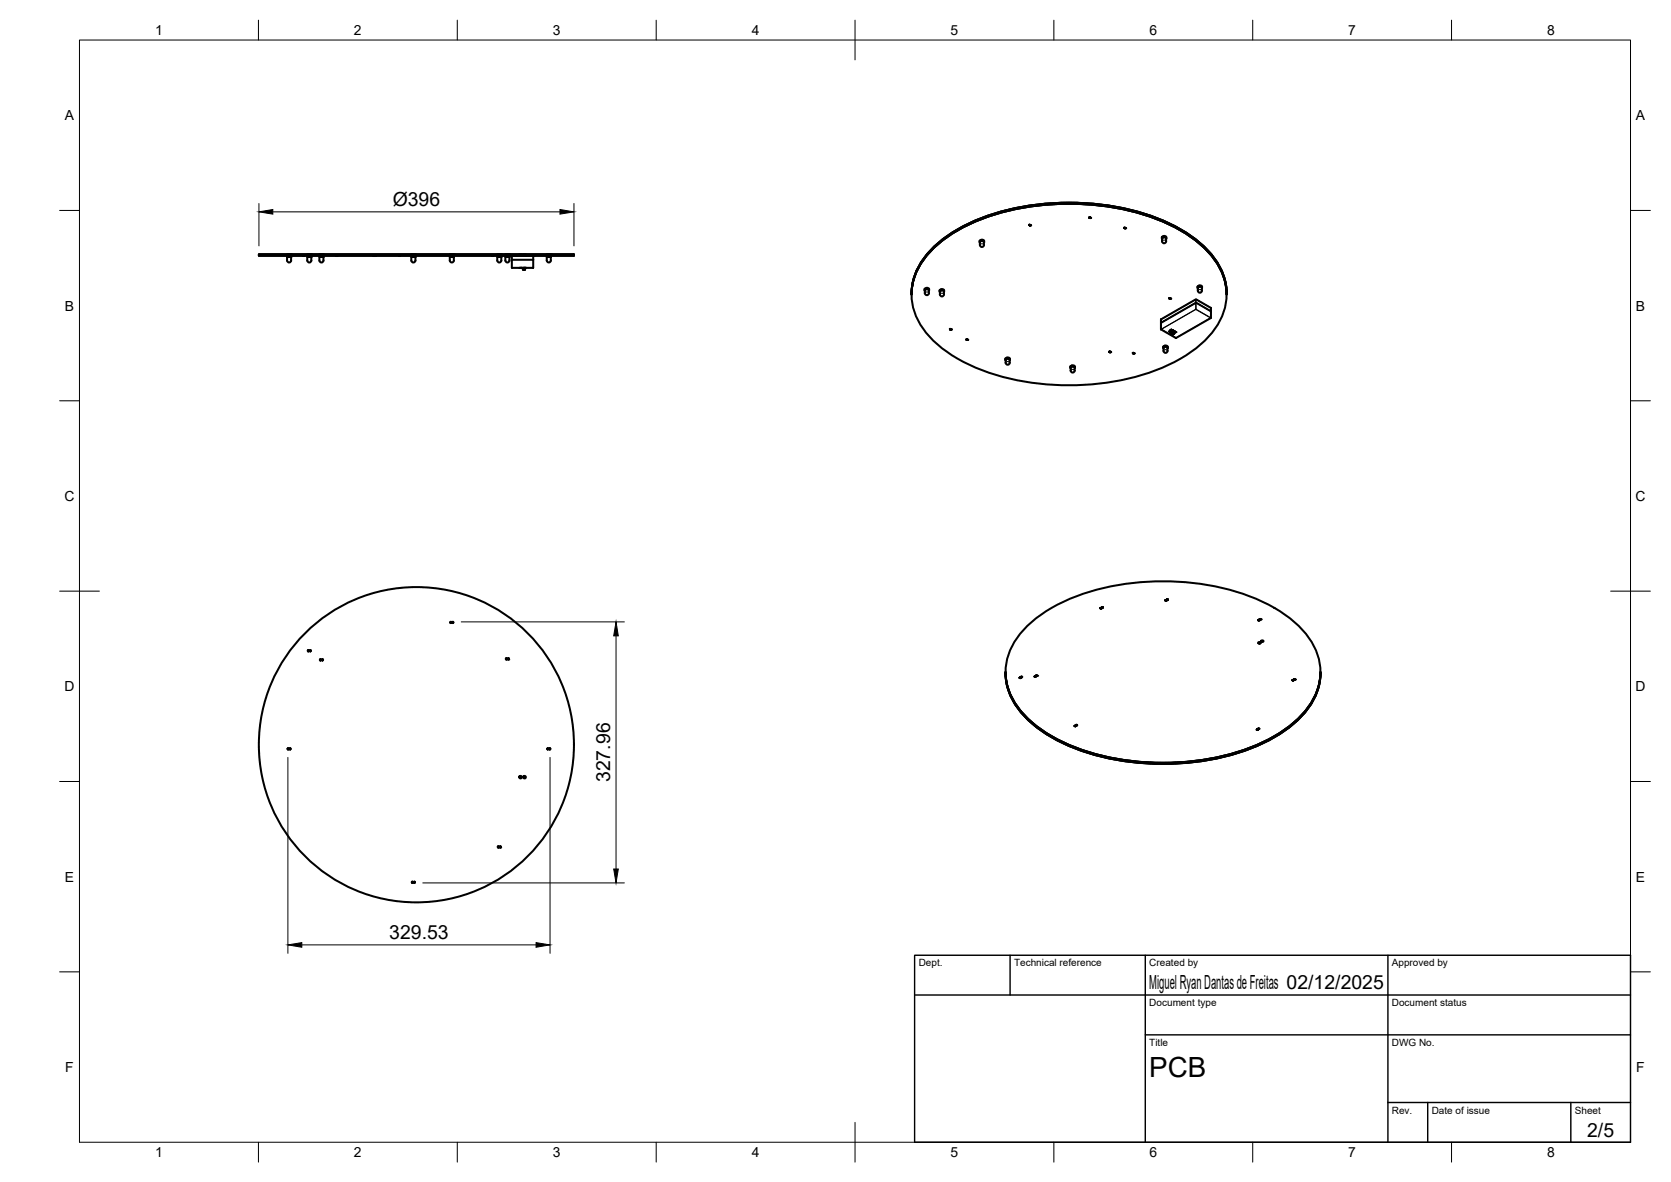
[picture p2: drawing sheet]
<svg xmlns="http://www.w3.org/2000/svg" width="420mm" height="297mm" viewBox="0 0 420 297" stroke-linecap="round" stroke-linejoin="round" font-family="sans-serif">
<!-- layer: Visible -->
<g fill="none" stroke="#000" stroke-width=".51">
<path d="M258.8 56.5l.1 .1zM258.8 56.6h.2zM258.9 56.5l.1 .1M259 56.5v.1M259 56.6h-.1M273.9 54.7h.2zM274 54.6l-.1 .1 .1-.1M274 54.6h.1M274 54.6l.1 .1M274.1 54.7h.1M274.1 54.7l-.1 .1M274.2 54.7h-.1"/>
<path d="M282.7 57.2h.1M282.7 57.2v.1M282.7 57.3h.2zM282.8 57.2h-.1M282.8 57.2l.1 .1M282.9 57.3h.1M282.9 57.3l-.1 .1M292.1 59.6v.3M292.2 59.5l.3-.2v.3l-.3 .2zM292.2 59.8v.3M292.2 59.5l-.1 .1M292.5 59.6l.6 .1 .1 .4"/>
<path d="M292.5 59.3l.5 .1 .3 .2M293.2 59.9v.7M293.3 59.6l-.1 .3-.2-.2-.7 .1-.1 .8a.52 .52 0 0 0 .5 .5 .52 .52 0 0 0 .5-.5M65.1 64.2h79.2M65.1 64.2v-.3h79.2v.3M65.1 63.9h79.2zM72.2 64.2v.4h1.1v-.4M72.2 64.6v.8a.52 .52 0 0 0 .5 .6 .52 .52 0 0 0 .5-.6M72.3 63.9h.3M72.4 63.9h.1M72.8 63.9h.3M72.9 63.9h.1"/>
<path d="M73.2 64.6v.9M76.2 64.3l-.1-.1 .2 .1M77.3 64.2v.4h1v-.4M77.3 64.6v.8a.52 .52 0 0 0 .5 .6 .52 .52 0 0 0 .5-.6M77.4 63.9h.3M77.4 63.9h.2M77.9 63.9h.3M78 63.9h.1M78.3 64.6v.9M80.3 64.2v.4h1.1v-.4M80.3 64.6v.8a.52 .52 0 0 0 .5 .6 .52 .52 0 0 0 .5-.6v-.8M80.4 63.9h.3"/>
<path d="M80.5 63.9h.1M80.9 63.9h.3M81 63.9h.1M84.5 64.2l.1 .1M84.5 64.3h.1M84.7 64.3h-.1M84.8 64.2l-.1 .1M93.9 64.2h.3M93.9 64.3h.1M94.1 64.3h.1M94.2 64.3h.1M94.2 64.3h.2"/>
<path d="M94.3 64.3h.1M100.2 64.2l.3 .1M100.3 64.3h.1M100.4 64.3h.1M103.4 64.2v.4h1.1M103.5 63.9h.3M103.6 63.9h.1M104 63.9h.4M104.1 63.9h.1M104.5 64.2v1.2a.52 .52 0 0 1-.6 .6 .52 .52 0 0 1-.5-.6v-.8M113.1 64.2v.4h1.1v-.4M113.1 64.6v.8a.52 .52 0 0 0 .5 .6 .52 .52 0 0 0 .5-.6"/>
<path d="M113.2 63.9h.3M113.3 63.9h.1M113.7 63.9h.3M113.8 63.9h.1M114.1 64.6v.9M123.6 64.2l.1 .1M123.7 64.3h.1M123.7 64.3l.2-.1-.1 .1M125 64.2v.4h1.1v-.4M125 64.6v.8a.52 .52 0 0 0 .6 .6 .52 .52 0 0 0 .5-.6M125.1 63.9h.3M125.2 63.9h.1"/>
<path d="M125.6 63.9h.3M125.7 63.9h.2M126 64.6v.9M127.1 64.2v.4h1v-.4M127.1 64.6v.8a.52 .52 0 0 0 .5 .6 .52 .52 0 0 0 .5-.6v-.8M127.1 63.9h.4M127.3 63.9h.1M127.7 63.9h.3M127.8 63.9h.1M128.7 64.3v3M128.7 67.3h5.4M128.7 65.3h.1"/>
<path d="M128.8 64.2l5.3 .1M128.8 65.3h5.2M128.8 65.3h-.1M128.8 64.2l-.1 .1M130.6 63.9h.6M130.6 67.3h.5M131.5 67.7h.2M131.5 67.7h.1M131.6 63.9h.6M131.6 67.7h.1M131.7 67.3h-.2v.4M131.7 67.3h.1"/>
<path d="M131.7 67.3h.2M131.7 67.7h.1M131.8 67.7h.1M131.9 67.7h.1M131.9 67.3h.3M132 67.3v.4h-.2M134 65.3h.1M134.1 64.3h.2M134.1 65.3h-.1M134.1 64.3h.1M134.1 64.3v3M134.3 64.2l-.1 .1"/>
<path d="M137.5 64.2v.4h1.1v-.4M137.5 64.6v.8a.52 .52 0 0 0 .5 .6 .52 .52 0 0 0 .5-.6M137.6 63.9h.3M137.7 63.9h.1M138.1 63.9h.3M138.2 63.9h.1M138.5 64.6v.9M229.2 74a16.5 16.5 0 0 1 5.9-12 43.7 43.7 0 0 1 22.7-9.9 63.4 63.4 0 0 1 36.1 4.2 27.3 27.3 0 0 1 13 11.4 14 14 0 0 1 1.5 6.3M229.2 73.8v.2M232.5 72.6l.4-.2v.3l-.4 .2zM232.5 72.6v1.1a.52 .52 0 0 0 .6 .5 .52 .52 0 0 0 .5-.5M232.5 72.9l.1 .2"/>
<path d="M232.9 72.4l.7 .1v.5l-.5-.3-.6 .3M232.9 72.6l.6 .1 .1 .4M233.6 73v.7M233.9 63.2a40.2 40.2 0 0 1 20-10.3 64.8 64.8 0 0 1 38.9 2.9 29.3 29.3 0 0 1 13.2 10.4 14.2 14.2 0 0 1-1 17.1 34 34 0 0 1-16.6 10.6 64.8 64.8 0 0 1-43.5-1.7 29.3 29.3 0 0 1-13.3-10.4 14.2 14.2 0 0 1 1-17.1zM235.1 61.8a43.7 43.7 0 0 1 22.8-10 63.4 63.4 0 0 1 36 4.3 27.3 27.3 0 0 1 13 11.3 14 14 0 0 1 1.5 6.4 16.5 16.5 0 0 0-5.8-12 43.7 43.7 0 0 0-22.8-10 63.4 63.4 0 0 0-36 4.3 27.3 27.3 0 0 0-13 11.3 14 14 0 0 0-1.6 6.3 16.5 16.5 0 0 1 5.9-11.9zM236.3 72.9l.3-.2v.3l-.3 .2zM236.3 72.9v.4M236.3 73.1v.3M236.3 73.3l.5-.3 .6 .3M236.7 72.9l.6 .1v.4M236.7 72.7h.5l.2 .3M237.4 73v1a.52 .52 0 0 1-.6 .5 .52 .52 0 0 1-.5-.5v-.7"/>
<path d="M246.3 60.6v.3M246.4 60.5l.3-.2v.2l-.3 .3zM246.4 60.4l-.1 .2M246.4 60.7v.3M246.5 60.7l.4-.1 .4 .1 .1 .8a.52 .52 0 0 1-.5 .6 .52 .52 0 0 1-.5-.5zM246.7 60.5l.6 .1 .1 .4M246.7 60.2l.7 .2 .1 .5M294 74.9h.2M294 74.9v.1M294.1 75h.1zM294.2 74.9v.1M294.2 74.9l-.1 .1"/>
<path d="M294.2 75l-.1 .1M294.2 75h.1M301.1 72.1v.2M301.2 72l.3-.3v.3l-.3 .2zM301.2 72.2v.3M301.2 71.9l-.1 .1M301.5 71.7l.7 .2v.4l-.2-.2-.7 .1-.1 .9a.52 .52 0 0 0 .5 .5 .52 .52 0 0 0 .5-.6M301.5 72l.6 .1 .1 .4M302.2 72.3v.8M304.5 78.2v-.8l-3.8-2.2-8.7 5-.1 2.6M308.4 73.8v.2M238.9 82.8h.2z"/>
<path d="M238.9 82.6v.2l.1-.1M238.9 82.6l.1 .1M239 82.7h.1M239.1 82.7v.1M239.1 82.8h-.1M239.1 82.8h.1M243 85.4h.2zM243.1 85.3l-.1 .1M243.1 85.3h.1M243.1 85.4h.1M243.2 85.3h.1M243.2 85.3v.1"/>
<path d="M252.8 90.2v.3M252.8 90.1l.4-.2v.2l-.4 .2zM252.8 90.1v.1M252.8 90.3l.1 .3M253.2 90.1l.6 .1 .1 .4M253.2 89.9h.5l.2 .3M253.9 90.2v.9a.52 .52 0 0 1-.5 .6 .52 .52 0 0 1-.5-.5v-.9l.7-.1 .3 .2M269.1 92.1v.3M269.2 92l.3-.2v.3l-.3 .2zM269.2 92v.1M269.2 92.3v.3M269.3 92.3l.4-.2 .5 .2v.8a.52 .52 0 0 1-.5 .5 .52 .52 0 0 1-.5-.5z"/>
<path d="M269.5 92.1l.6 .1 .1 .4M269.5 91.8l.7 .2 .1 .4M278.9 88.4h.1M279 88.5h.1zM279.1 88.4l.1 .1M279.1 88.4h-.2M279.1 88.4v.1M279.2 88.5h-.2M279.2 88.4v.1M284.9 88.8h.2zM285 88.7l-.1 .1M285 88.7h.1"/>
<path d="M285.1 88.7v.1M285.1 88.8h-.1M291.9 81.2l8.8-5.1 3.8 2.1-.1 1.7-8.7 5-3.8-2.1M291.9 82.8h.1M291.9 81.1h.1M292.5 87.1l.4-.2v.3l-.4 .1zM292.5 87.1v.3M292.5 87.3l.1 .3M292.5 88.2a.52 .52 0 0 0 .6 .5 .52 .52 0 0 0 .5-.5M292.5 88.2l.1-.9 .5-.1 .5 .2v.8M292.9 87.1l.6 .1 .1 .4M292.9 86.9l.7 .1v.4"/>
<path d="M294.1 83.1l.3 .2M294.4 82.9v.1M294.4 82.9h.1l-.1 .1M294.4 83.3v.7M294.4 83h.1M294.5 84h.1M294.5 83h.1M294.5 82.9l-.1 .1M294.6 82.9l-.1 .1 .1-.1M294.6 82.9h-.3M294.6 82.9h-.2M294.6 83.1l.2-.1-.2 .1"/>
<path d="M294.6 84v.1M294.6 83.2l-.2 .1M294.6 82.9h.1M294.6 84.1l.5-.3-.4 .3M294.6 84l.1 .1M294.7 82.9l-.2 .1M294.7 84.1h.1M294.7 84.1l.5-.3-.4 .3M294.8 84.1l.5-.2-.6 .2M294.9 83.3l.4 .3v.3M294.9 83.3l-.6-.3-.4 .3 .5 .3M294.9 83.3v.4l-.5 .2 .5-.2-.5 .3"/>
<path d="M294.9 83.7h.1M294.9 83.7l-.4 .3M294.9 83.7l-.5 .3M295 83.7l-.5 .3M295 83.3h.1M295 83.8h.1M295 83.3h-.1M295 83.8l-.4 .3M295 83.7l-.4 .3M295.1 83.8l-.5 .3M295.1 83.2v.1M295.1 83.3v.1"/>
<path d="M295.1 83.3h-.1M295.1 83.4h.1M295.2 83.2l-.1 .2-.1-.1M295.2 83.2h.1M295.2 83.2l-.2 .1M295.2 83.3h-.1M295.2 83.4l.1 .1M295.2 83.4h.1M295.3 83.4h.1M295.3 83.4h-.1M295.3 83.3h.1M295.3 83.3v.1"/>
<path d="M295.4 83.3h-.2M295.4 83.3v.1M295.4 83.4h-.1M295.6 83.4l-.3 .1h.3M113.3 156.3h.2v.2h-.3zM113.3 156.4l.1 .1zM113.3 156.6h.1M113.8 156.3h.2v.2h-.3zM113.8 156.4l.1 .1zM113.8 156.6h.1M257.5 158.1a40.2 40.2 0 0 1 20-10.4 64.7 64.7 0 0 1 38.9 3 29.3 29.3 0 0 1 13.2 10.4 14.2 14.2 0 0 1-1 17.1 34 34 0 0 1-16.6 10.5 64.7 64.7 0 0 1-43.5-1.6 29.3 29.3 0 0 1-13.3-10.4 14.2 14.2 0 0 1 1.1-17.1zM276.7 152.8h.2z"/>
<path d="M276.7 152.8h.3l-.2 .1zM276.7 152.8l.2 .1M276.7 152.8h.1M276.8 152.9h.1M276.9 152.8v.1M276.9 152.9h.1M277 152.6v.1M277.1 152.6h.1zM277.1 152.6v.1M277.1 152.6h.2l-.2 .1zM277.1 152.6h.1M277.1 152.7h.1"/>
<path d="M277.2 152.6v.1M277.2 152.7h.1M277.2 152.6h.1M277.3 152.6v.1M293.1 150.9l.1-.1zM293.1 150.9h.1M293.1 150.8l.2 .1-.2 .1zM293.1 150.8h.1M293.2 151h.1M293.2 150.8v.1M293.2 150.9h.1M293.3 150.7h.1"/>
<path d="M293.4 150.7l.2-.1zM293.4 150.7h.1M293.4 150.6l.2 .1M293.4 150.6l.2 .2M293.5 150.7h.1M293.6 150.7h.1M316.4 155.8h.2zM316.4 155.8v.1M316.5 155.9h.1M316.6 155.8v.1M316.6 155.8l-.2 .1M316.6 155.9h.1"/>
<path d="M316.6 155.9l-.1-.1h-.2l.3 .1M316.8 155.6h.1zM316.8 155.6v.1M316.8 155.6l.1 .1M316.8 155.6l.2 .1M316.8 155.6h.1M316.9 155.6h.1M316.9 155.7h.1M77.4 163.4h.2v.3l-.2-.1zM77.4 163.5l.2 .1zM77.5 163.7h.1M77.9 163.4h.3l-.1 .3-.2-.1z"/>
<path d="M78 163.5l.1 .1zM78 163.7h.1M80.5 165.8l.1 .1zM80.5 166h.1M80.5 166l-.1-.2 .2-.1 .1 .1-.1 .2M81 165.8l.1 .1zM81 166h.1M81.1 166l-.2-.2 .2-.1 .1 .1-.1 .2M127.2 165.4l.3 .1-.1 .2h-.2zM127.3 165.5l.1 .1zM127.8 165.5l.1 .1zM127.8 165.7l-.1-.2 .2-.1 .1 .2-.2 .1"/>
<path d="M252.8 168.9a16.5 16.5 0 0 0 5.9 12 43.7 43.7 0 0 0 22.8 9.9 63.3 63.3 0 0 0 36-4.2 27.3 27.3 0 0 0 13-11.4 14 14 0 0 0 1.5-6.3 16 16 0 0 1-5.8 12.2 43.7 43.7 0 0 1-22.8 10 63.3 63.3 0 0 1-36-4.3 27.3 27.3 0 0 1-13-11.3 14.1 14.1 0 0 1-1.6-6.6zM256.3 170.3v.1M256.4 170.3h.2zM256.4 170.2l.3 .1-.2 .1zM256.4 170.3h.2M256.4 170.3h.1M256.5 170.4h.1M256.6 170.3h.1M256.6 170.4h.1M256.6 170.3v.1M256.7 170.1h.1M256.8 170.1h.1z"/>
<path d="M256.8 170.1v.1M256.8 170l.2 .1-.2 .1zM256.8 170.1h.1M256.9 170.1v.1M257 170.2h.1M256.9 170.1h.1M257 170.1h.1M260.1 170h.1M260.2 170h.1zM260.2 169.9l.2 .1-.1 .1zM260.2 170h.2M260.2 170h.1"/>
<path d="M260.3 170v.1M260.3 170h.1M260.4 170h.1M260.5 169.8h.2zM260.5 169.7l.3 .1-.2 .1zM260.6 169.8h.1M260.6 169.8h-.1M260.6 169.8v.1M260.7 169.8h.1M260.7 169.9h.1M316.4 161.5l.4-.1 .2 .2-.5 .1zM316.6 161.6h.2"/>
<path d="M316.6 161.5h.2zM317.1 161l.4-.1 .2 .3-.5 .1zM317.3 161.1h.2M317.3 161.1h.2zM325 170.9v.1M325 170.9h.1M325 170.9h.2M325 170.9h.2zM325.1 171h.1M325.2 170.9h.1M325.2 171l-.1-.2-.1 .1 .2 .1M325.3 170.9v.1"/>
<path d="M325.4 170.7l.2 .1h-.2zM325.4 170.7h.2M325.4 170.7v.1M325.4 170.7h.1zM325.5 170.8h.1M325.5 170.7v.1M325.6 170.7v.1M72.3 188.1h.3l-.1 .2h-.2zM72.4 188.1l.1 .1zM72.4 188.3h.1M72.9 188.1h.2v.2h-.3zM72.9 188.1l.1 .1z"/>
<path d="M72.9 188.3h.1M130.6 195.2l.4-.2 .2 .4-.5 .2zM131.6 195.2l.4-.2 .2 .4-.4 .2zM137.6 188.1h.3l-.1 .2h-.2zM137.7 188.1l.1 .1zM137.7 188.3h.1M138.2 188.1h.2v.2h-.3zM138.2 188.1l.1 .1zM138.2 188.3h.1M270.2 182.4v.1M270.2 182.4h.3l-.2 .1zM270.2 182.4h.2"/>
<path d="M270.2 182.4h.1M270.3 182.4h.1zM270.3 182.4v.1M270.3 182.5h.1M270.4 182.4v.1M270.4 182.4h.1M270.4 182.5h.1M270.5 182.4v.1M270.5 182.2v.1M270.6 182.1l.2 .1-.1 .1zM270.6 182.2h.2M270.6 182.2h.1"/>
<path d="M270.6 182.2h.2zM270.6 182.2v.1M270.7 182.3h.1M270.8 182.2v.1M270.8 182.2h.1M316 183.4h.1M316 183.4l.2-.1zM316 183.3l.3 .1-.2 .1zM316.1 183.4h-.1M316.1 183.3l.1 .1M316.1 183.4h.1M316.2 183.3v.1"/>
<path d="M316.2 183.5h.1M316.3 183.4h.1M316.3 183.2h.1M316.4 183.1h.1M316.4 183.1h.2zM316.4 183.1l.2 .1M316.5 183.2h.1M316.6 183.1v.1M316.6 183.2l-.1-.1h-.2l.3 .1M316.7 183.2h.1M125.2 212.7h.2v.2h-.2zM125.2 212.8l.1 .1z"/>
<path d="M125.7 212.7h.2v.2h-.2zM125.7 212.8l.2 .1zM103.6 221.6h.2v.2h-.2zM103.6 221.7l.1 .1zM103.7 221.9h.1M104.1 221.6h.2v.2h-.2zM104.1 221.7l.1 .1zM104.2 221.9h.1"/>
<circle cx="294.7" cy="83" r=".09"/>
<circle cx="294.7" cy="83" r=".11"/>
<circle cx="295.4" cy="83.5" r=".08"/>
<circle cx="295.5" cy="83.5" r=".11"/>
<circle cx="113.4" cy="156.4" r=".1"/>
<circle cx="113.9" cy="156.4" r=".1"/>
<circle cx="77.5" cy="163.5" r=".1"/>
<circle cx="78" cy="163.5" r=".1"/>
<circle cx="80.6" cy="165.8" r=".1"/>
<circle cx="81.1" cy="165.8" r=".1"/>
<circle cx="127.3" cy="165.6" r=".1"/>
<circle cx="127.8" cy="165.6" r=".1"/>
<circle cx="72.4" cy="188.2" r=".1"/>
<circle cx="73" cy="188.2" r=".1"/>
<circle cx="104.7" cy="187.2" r="39.6"/>
<circle cx="130.9" cy="195.3" r=".1"/>
<circle cx="131.9" cy="195.3" r=".1"/>
<circle cx="137.7" cy="188.2" r=".1"/>
<circle cx="138.3" cy="188.2" r=".1"/>
<circle cx="125.3" cy="212.8" r=".1"/>
<circle cx="125.8" cy="212.8" r=".1"/>
<circle cx="103.7" cy="221.7" r=".1"/>
<circle cx="104.2" cy="221.7" r=".1"/>
</g>
<g fill="#000">
<circle cx="258.8" cy="56.6" r=".25"/>
<circle cx="258.9" cy="56.6" r=".25"/>
<circle cx="258.9" cy="56.5" r=".25"/>
<circle cx="259" cy="56.7" r=".25"/>
<circle cx="259" cy="56.6" r=".25"/>
<circle cx="273.9" cy="54.7" r=".25"/>
<circle cx="274" cy="54.7" r=".25"/>
<circle cx="274" cy="54.8" r=".25"/>
<circle cx="274.1" cy="54.8" r=".25"/>
<circle cx="282.7" cy="57.3" r=".25"/>
<circle cx="282.8" cy="57.3" r=".25"/>
<circle cx="282.8" cy="57.4" r=".25"/>
<circle cx="282.9" cy="57.4" r=".25"/>
<circle cx="282.9" cy="57.3" r=".25"/>
<circle cx="72.3" cy="63.9" r=".25"/>
<circle cx="72.6" cy="63.9" r=".25"/>
<circle cx="72.8" cy="63.9" r=".25"/>
<circle cx="73.1" cy="63.9" r=".25"/>
<circle cx="76.1" cy="64.3" r=".25"/>
<circle cx="76.3" cy="64.3" r=".25"/>
<circle cx="77.4" cy="63.9" r=".25"/>
<circle cx="77.7" cy="63.9" r=".25"/>
<circle cx="77.9" cy="63.9" r=".25"/>
<circle cx="78.2" cy="63.9" r=".25"/>
<circle cx="80.4" cy="63.9" r=".25"/>
<circle cx="80.7" cy="63.9" r=".25"/>
<circle cx="80.9" cy="63.9" r=".25"/>
<circle cx="81.2" cy="63.9" r=".25"/>
<circle cx="84.5" cy="64.3" r=".25"/>
<circle cx="84.7" cy="64.3" r=".25"/>
<circle cx="93.9" cy="64.3" r=".25"/>
<circle cx="94.1" cy="64.3" r=".25"/>
<circle cx="94.2" cy="64.3" r=".25"/>
<circle cx="94.3" cy="64.3" r=".25"/>
<circle cx="100.3" cy="64.3" r=".25"/>
<circle cx="100.4" cy="64.3" r=".25"/>
<circle cx="103.5" cy="63.9" r=".25"/>
<circle cx="103.8" cy="63.9" r=".25"/>
<circle cx="104" cy="63.9" r=".25"/>
<circle cx="104.4" cy="63.9" r=".25"/>
<circle cx="113.2" cy="63.9" r=".25"/>
<circle cx="113.5" cy="63.9" r=".25"/>
<circle cx="113.7" cy="63.9" r=".25"/>
<circle cx="114" cy="63.9" r=".25"/>
<circle cx="123.7" cy="64.3" r=".25"/>
<circle cx="123.8" cy="64.3" r=".25"/>
<circle cx="125.1" cy="63.9" r=".25"/>
<circle cx="125.4" cy="63.9" r=".25"/>
<circle cx="125.6" cy="63.9" r=".25"/>
<circle cx="125.9" cy="63.9" r=".25"/>
<circle cx="127.1" cy="63.9" r=".25"/>
<circle cx="127.5" cy="63.9" r=".25"/>
<circle cx="127.7" cy="63.9" r=".25"/>
<circle cx="128" cy="63.9" r=".25"/>
<circle cx="129.5" cy="64.2" r=".25"/>
<circle cx="129.6" cy="64.2" r=".25"/>
<circle cx="129.8" cy="64.2" r=".25"/>
<circle cx="130.2" cy="64.2" r=".25"/>
<circle cx="130.9" cy="67.3" r=".25"/>
<circle cx="131.1" cy="67.3" r=".25"/>
<circle cx="131.7" cy="67.3" r=".25"/>
<circle cx="131.9" cy="67.3" r=".25"/>
<circle cx="132.2" cy="67.3" r=".25"/>
<circle cx="132.2" cy="64.2" r=".25"/>
<circle cx="134" cy="64.2" r=".25"/>
<circle cx="134.1" cy="64.3" r=".25"/>
<circle cx="134.2" cy="64.3" r=".25"/>
<circle cx="137.6" cy="63.9" r=".25"/>
<circle cx="137.9" cy="63.9" r=".25"/>
<circle cx="138.1" cy="63.9" r=".25"/>
<circle cx="138.4" cy="63.9" r=".25"/>
<circle cx="294" cy="75" r=".25"/>
<circle cx="294.1" cy="75" r=".25"/>
<circle cx="294.1" cy="75.1" r=".25"/>
<circle cx="294.2" cy="75.1" r=".25"/>
<circle cx="294.3" cy="75" r=".25"/>
<circle cx="238.9" cy="82.8" r=".25"/>
<circle cx="239" cy="82.7" r=".25"/>
<circle cx="239" cy="82.8" r=".25"/>
<circle cx="239" cy="82.9" r=".25"/>
<circle cx="239.1" cy="82.8" r=".25"/>
<circle cx="243" cy="85.4" r=".25"/>
<circle cx="243.1" cy="85.3" r=".25"/>
<circle cx="243.1" cy="85.4" r=".25"/>
<circle cx="243.2" cy="85.4" r=".25"/>
<circle cx="278.9" cy="88.4" r=".25"/>
<circle cx="279" cy="88.5" r=".25"/>
<circle cx="279" cy="88.4" r=".25"/>
<circle cx="279.1" cy="88.4" r=".25"/>
<circle cx="279.1" cy="88.5" r=".25"/>
<circle cx="279.2" cy="88.5" r=".25"/>
<circle cx="284.9" cy="88.8" r=".25"/>
<circle cx="285" cy="88.8" r=".25"/>
<circle cx="285" cy="88.7" r=".25"/>
<circle cx="285.1" cy="88.8" r=".25"/>
<circle cx="294.6" cy="83.1" r=".25"/>
<circle cx="294.7" cy="82.9" r=".25"/>
<circle cx="294.8" cy="83" r=".25"/>
<circle cx="295.3" cy="83.5" r=".25"/>
<circle cx="295.6" cy="83.5" r=".25"/>
<circle cx="276.6" cy="152.9" r=".25"/>
<circle cx="276.9" cy="152.9" r=".25"/>
<circle cx="293" cy="150.9" r=".25"/>
<circle cx="293.3" cy="150.9" r=".25"/>
<circle cx="316.3" cy="155.9" r=".25"/>
<circle cx="316.7" cy="155.9" r=".25"/>
<circle cx="316.7" cy="155.6" r=".25"/>
<circle cx="317" cy="155.6" r=".25"/>
<circle cx="127.3" cy="165.7" r=".25"/>
<circle cx="127.8" cy="165.7" r=".25"/>
<circle cx="260.4" cy="170.1" r=".25"/>
<circle cx="260.5" cy="169.8" r=".25"/>
<circle cx="260.8" cy="169.8" r=".25"/>
<circle cx="325.2" cy="171" r=".25"/>
<circle cx="325.3" cy="170.8" r=".25"/>
<circle cx="325.6" cy="170.8" r=".25"/>
<circle cx="270.8" cy="182.3" r=".25"/>
<circle cx="316.6" cy="183.2" r=".25"/>
<circle cx="125.3" cy="213" r=".25"/>
<circle cx="125.8" cy="213" r=".25"/>
</g>
<!-- layer: Visible Narrow -->
<g fill="none" stroke="#000" stroke-width=".25">
<path d="M258.8 56.6h.1M258.8 56.5v.1M258.9 56.5h.1M258.9 56.5v.1M258.9 56.6h-.1M258.9 56.6h.1M259 56.7h.1M259 56.6h.1M259 56.6h-.1M273.9 54.7h.1M274 54.7h.1M274 54.7h-.1"/>
<path d="M274 54.8h.1M274 54.6v.1M274.1 54.7h.1M274.1 54.7v.1M274.1 54.7l-.1 .1M274.1 54.8h-.1M282.7 57.3h.1M282.7 57.2v.1M282.8 57.3h.1M282.8 57.2l-.1 .1zM282.8 57.3h-.1M282.8 57.4h.1"/>
<path d="M282.8 57.2v.1M282.9 57.4h.1M282.9 57.3h.1M282.9 57.3l-.1 .1M232.5 73.7l.6-.3 .5 .3M236.3 74l.5-.3 .6 .3M246.4 61.5l.5-.2 .5 .2M292.2 60.6l.5-.3 .5 .3M294 75h.1M294 74.9v.1M294.1 75h.1M294.1 74.9v.1"/>
<path d="M294.1 74.9l-.1 .1M294.1 75.1h.1M294.2 75.1h.1M294.2 75h.1M294.2 75l-.1 .1M294.3 75l-.2 .1M300.6 75.3v2.4M300.6 76.1l-8.6 5M300.6 77.7l-8.6 5M300.6 75.3l-8.6 4.9M300.6 76.1h.1M300.6 75.2h.1"/>
<path d="M300.8 76.1l3.7 2.1M300.8 75.2l3.7 2.2v2.4l-3.7-2.1M300.8 75.2v2.5M300.8 77.7l-.1 .1M300.8 76.1h-.2M300.8 75.2h-.2M300.8 76.1h.1M300.8 75.2h.1M300.8 76.1h-.1M301.2 73l.5-.2 .5 .2M304.4 79.9h.1M304.5 79.8h.1"/>
<path d="M304.5 78.2h.1M304.5 77.4h.1M304.5 79.8l-.1 .1M238.9 82.8h.1M238.9 82.7h.1M239 82.7h.1M239 82.7l-.1 .1M239 82.7h-.1M239 82.8h.1M239.1 82.8h.1M239.1 82.7v.1M239.1 82.8h-.1"/>
<path d="M243 85.4h.1M243 85.3v.1M243.1 85.3h.1M243.1 85.2l-.1 .2zM243.1 85.3l-.1 .1M243.1 85.4h.1M243.2 85.4h.1M243.2 85.4h-.1M252.9 91.1l.5-.2 .5 .2M269.2 93.1l.5-.3 .5 .3M278.9 88.4h.1M279 88.5h.1"/>
<path d="M279 88.4h.1M279 88.4h-.1M279 88.4l-.1 .1M279.1 88.5h.1M279.1 88.4v.1M279.1 88.5h-.1M279.2 88.5h.1M279.2 88.5h-.2M279.2 88.4v.1M284.9 88.8h.1M284.9 88.7v.1M284.9 88.7h.1"/>
<path d="M284.9 88.7v.1zM285 88.8h.1M285 88.7l-.1 .1M285.1 88.8h.1M285.1 88.7l-.1 .1M292 80.2v2.5M292 80.2h.1M292 82.7h.1M292 81.1h.1M292 81.1h-.1M292 80.2l-.1 .1M292 82.8l8.7-5 3.7 2.1-8.7 5z"/>
<path d="M292.5 88.2l.6-.3 .5 .3M294.4 82.9h.1M294.6 83h.1M294.6 82.9h.1M294.8 83.1h.1M295.2 83.3h.1M295.3 83.3h.1M295.4 83.4h.1M295.5 83.5h.1M295.8 84.9h-.2"/>
</g>
<!-- layer: BORDER -->
<g fill="none" stroke="#000" stroke-width=".25">
<path d="M20 10.1h390v276.9h-390zM65 5.1v5M115 5.1v5M165 5.1v5M215 5.1v10M265 5.1v5M315 5.1v5M365 5.1v5M15 52.9h5M410 52.9h5M15 100.7h5M410 100.7h5"/>
<path d="M15 148.6h10M405 148.6h10M15 196.4h5M410 196.4h5M15 244.2h5M410 244.2h5M65 287v5M115 287v5M165 287v5M215 282.1v9.9M265 287v5M315 287v5"/>
<path d="M365 287v5"/>
</g>
<!-- layer: TITLEBLOCK -->
<path d="M230 240.1h180v46.9h-180zM230 250h180M254 240.1v9.9M288 240.1v46.9M349 240.1v46.9M288 260.1h122M349 277.1h61M359 277.1v9.9M395 277.1v9.9" fill="none" stroke="#000" stroke-width=".36"/>
<!-- layer: FD_Dimensions -->
<path d="M65.1 51.1v10.7M68.6 53.2h72.2M144.3 51.1v10.7M116 156.3h41M154.9 159.8v58.6M72.4 190.3v49.3M138.3 190.3v49.3M75.9 237.5h58.9M106.3 221.9h50.7" fill="none" stroke="#000" stroke-width=".25"/>
<path d="M65.1 53.2l3.5-.6v1.2zM140.8 52.6l3.5 .6-3.5 .6zM154.9 156.3l.6 3.5h-1.2zM154.3 218.4h1.2l-.6 3.5zM72.4 237.5l3.5-.6v1.1zM134.8 236.9l3.5 .6-3.5 .5z" fill="#000" stroke="#000" stroke-width=".25"/>
<text font-size="7" x="289" y="270.6">PCB</text>
<g font-size="4.9">
<text x="98.7" y="51.7">Ø396</text>
<text x="153.4" y="196.6" transform="rotate(-90 153.4 196.6)">327.96</text>
<text x="97.9" y="236">329.53</text>
<text x="289" y="248.5">Miguel Ryan Dantas de Freitas 02/12/2025</text>
<text x="399.1" y="285.7">2/5</text>
</g>
<g font-size="3.5">
<text x="39" y="8.8">1</text>
<text x="89" y="8.8">2</text>
<text x="139" y="8.8">3</text>
<text x="189" y="8.8">4</text>
<text x="239" y="8.8">5</text>
<text x="289" y="8.8">6</text>
<text x="339" y="8.8">7</text>
<text x="389" y="8.8">8</text>
<text x="16.3" y="30.2">A</text>
<text x="411.3" y="30.2">A</text>
<text x="16.3" y="78">B</text>
<text x="411.3" y="78">B</text>
<text x="16.2" y="125.9">C</text>
<text x="411.2" y="125.9">C</text>
<text x="16.2" y="173.7">D</text>
<text x="411.2" y="173.7">D</text>
<text x="16.3" y="221.6">E</text>
<text x="411.3" y="221.6">E</text>
<text x="16.4" y="269.4">F</text>
<text x="411.4" y="269.4">F</text>
<text x="39" y="290.8">1</text>
<text x="89" y="290.8">2</text>
<text x="139" y="290.8">3</text>
<text x="189" y="290.8">4</text>
<text x="239" y="290.8">5</text>
<text x="289" y="290.8">6</text>
<text x="339" y="290.8">7</text>
<text x="389" y="290.8">8</text>
</g>
<g font-size="2.5">
<text x="231" y="242.9">Dept.</text>
<text x="255" y="242.9">Technical reference</text>
<text x="289" y="242.9">Created by</text>
<text x="350" y="242.9">Approved by</text>
<text x="289" y="252.8">Document type</text>
<text x="350" y="252.8">Document status</text>
<text x="289" y="262.9">Title</text>
<text x="350" y="262.9">DWG No.</text>
<text x="350" y="279.9">Rev.</text>
<text x="360" y="279.9">Date of issue</text>
<text x="396" y="279.9">Sheet</text>
</g>
</svg>
